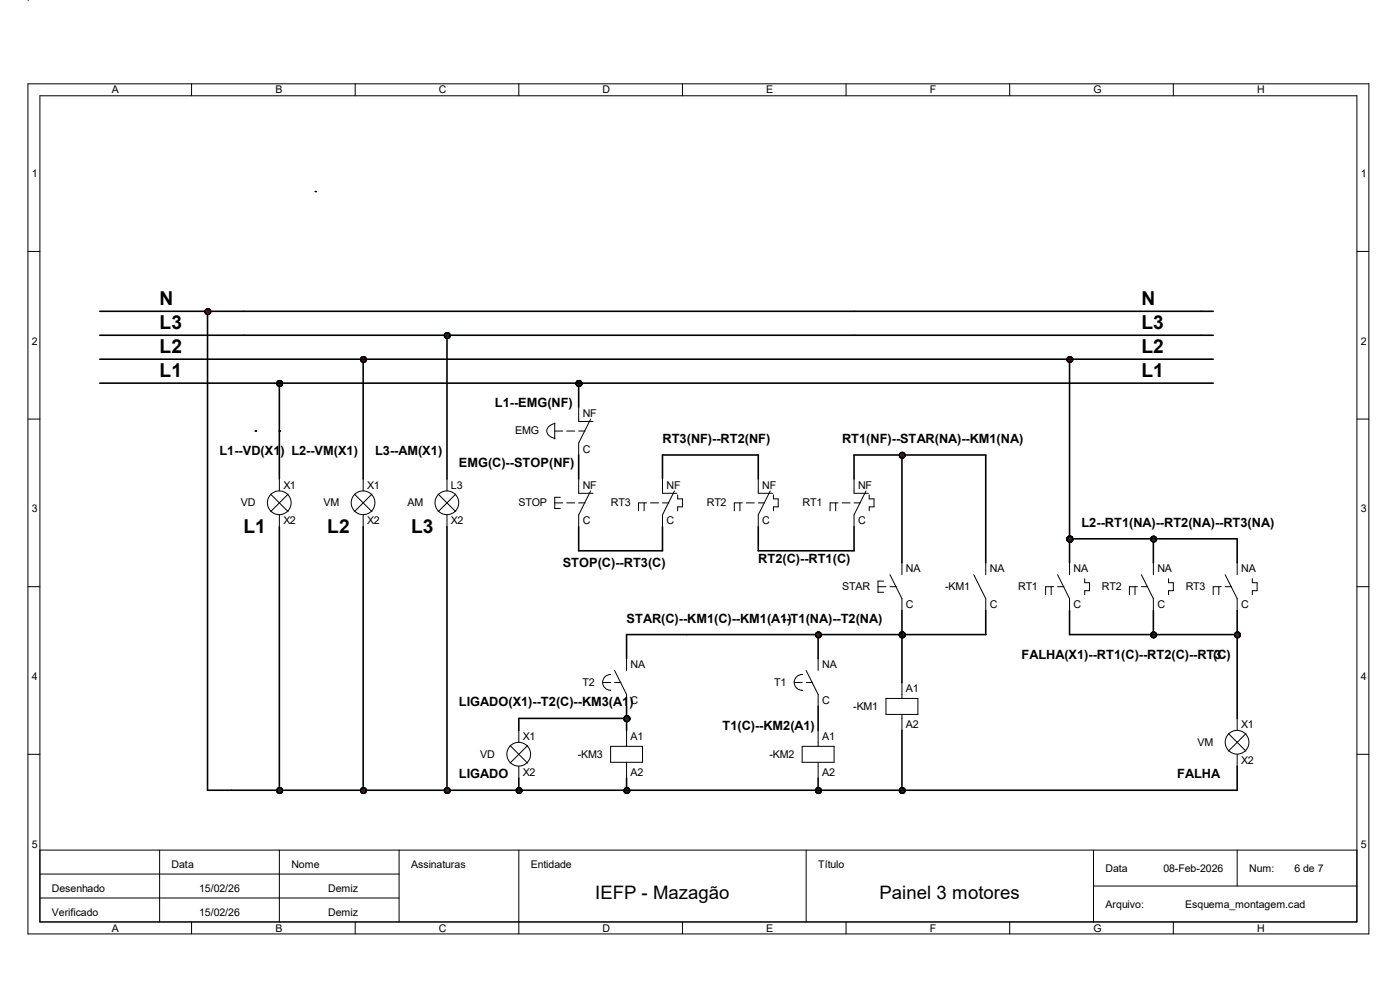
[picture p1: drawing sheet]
<svg xmlns="http://www.w3.org/2000/svg" width="297mm" height="210mm" viewBox="0 0 297 210" stroke-linecap="round" stroke-linejoin="round" font-family="sans-serif">
<g fill="none" stroke="#000" stroke-width=".21">
<path d="M5.9 17.8h284.5v180.3h-284.5zM40.6 17.8v2.5M75.4 17.8v2.5M110.1 17.8v2.5M144.8 17.8v2.5M179.5 17.8v2.5M214.2 17.8v2.5M248.9 17.8v2.5M8.5 20.3h279.4v175.3h-279.4zM5.9 53.3h2.6M287.9 53.3h2.5M5.9 88.9h2.6"/>
<path d="M117.7 91.4h1.7M117.7 89.7v3.4M117.7 89.8a1.59 1.59 0 0 0-1.4 2.4l.9 .6 .5 .2M120.2 91.4h1.7M122.8 86.4v3h3M122.8 91.4h1.3M125.3 88.9l-2.5 5.1v2.5M287.9 88.9h2.5M57.4 104.8l3.7 3.7M59.3 101.6v2.5M59.3 109.2v2.6M61.1 104.8l-3.7 3.7"/>
<path d="M75.2 104.8l3.7 3.7M77 101.6v2.5M77 109.2v2.6M78.9 104.8l-3.7 3.7M93 104.8l3.7 3.7M94.8 101.6v2.5M94.8 109.2v2.6M96.7 104.8l-3.7 3.7M117.7 106.7h1.7M118.9 105.5h-1.2v2.4h1.2M120.2 106.7h1.7M122.8 101.6v3h3"/>
<path d="M122.8 106.7h1.3M125.3 104.1l-2.5 5.1v2.6M136.7 106.7v1.7M137.2 106.7h-1.7v1.7M138 106.7h1.7M140.5 101.6v3h3.1M140.5 106.7h1.4M143.1 104.1l-2.6 5.1v2.6M143.8 105v.8h1v1.7h-1v.9M157 106.7v1.7M157.5 106.7h-1.7v1.7M158.3 106.7h1.7"/>
<path d="M160.9 101.6v3h3M160.9 106.7h1.3M163.4 104.1l-2.5 5.1v2.6M164.1 105v.8h1v1.7h-1v.9M177.3 106.7v1.7M177.8 106.7h-1.7v1.7M178.6 106.7h1.7M181.2 101.6v3h3M181.2 106.7h1.3M183.7 104.1l-2.5 5.1v2.6M184.4 105v.8h1v1.7h-1v.9M191.3 119.4v2.5"/>
<path d="M209.1 119.4v2.5M226.9 119.4v2.5M244.7 119.4v2.5M262.5 119.4v2.5M5.9 124.5h2.6M132.9 139.7v2.5M173.6 139.7v2.5M186.3 124.5h1.7M187.5 123.3h-1.2v2.3h1.2M188.8 124.5h1.4M188.8 121.9l2.5 5.1v2.5M206.6 121.9l2.5 5.1v2.5"/>
<path d="M223 124.5v1.7M223.5 124.5h-1.7v1.7M224.4 124.5h1.3M224.4 121.9l2.5 5.1v2.5M230.1 122.8v.8h1v1.7h-1v.9M240.8 124.5v1.7M241.3 124.5h-1.7v1.7M242.1 124.5h1.4M242.1 121.9l2.6 5.1v2.5M247.9 122.8v.8h1v1.7h-1v.9M258.6 124.5v1.7M259.1 124.5h-1.7v1.7"/>
<path d="M259.9 124.5h1.4M259.9 121.9l2.6 5.1v2.5M265.7 122.8v.8h1v1.7h-1v.9M287.9 124.5h2.5M127.8 144.8h1.7M129.5 158.3h6.8v3.4h-6.8zM129.5 143.1a1.67 1.67 0 0 0-1.7 1.7 1.67 1.67 0 0 0 1.7 1.6M130.4 144.8h1.3M130.4 142.2l2.5 5.1v2.6M132.9 154.9v3.4M168.5 144.8h1.7M170.2 158.3h6.8v3.4h-6.8z"/>
<path d="M170.2 143.1a1.67 1.67 0 0 0-1.7 1.7 1.67 1.67 0 0 0 1.7 1.6M171 142.2l2.6 5.1v2.6M171 144.8h1.4M173.6 154.9v3.4M188 148.2h6.7v3.4h-6.7zM191.3 144.8v3.4M191.3 151.6v3.3M5.9 160h2.6M132.9 161.7v3.4M173.6 161.7v3.4M287.9 160h2.5M8.5 180.3h279.4"/>
<path d="M8.5 185.4h76.2M8.5 190.5h76.2M33.9 180.3v15.3M40.6 195.6v2.5M59.3 180.3v15.3M75.4 195.6v2.5M84.7 180.3v15.3M110.1 180.3v17.8M144.8 195.6v2.5M171 180.3v15.3M179.5 195.6v2.5M214.2 195.6v2.5"/>
<path d="M232 188h55.9M232 180.3v15.3M248.9 195.6v2.5M262.5 180.3v7.7"/>
<circle cx="59.2" cy="106.7" r="2.52"/>
<circle cx="77" cy="106.7" r="2.52"/>
<circle cx="94.8" cy="106.7" r="2.52"/>
</g>
<g fill="#f00" stroke="#000" stroke-width=".21">
<circle cx="227" cy="114.4" r=".57"/>
<circle cx="244.7" cy="114.4" r=".57"/>
</g>
<g fill="none" stroke="#000" stroke-width=".21">
<path d="M108.2 158.2l3.7 3.7M110.1 154.9v2.6M111.9 158.2l-3.7 3.7M110.1 162.6v2.5"/>
<circle cx="110" cy="160" r="2.52"/>
</g>
<g fill="#f00" stroke="#000" stroke-width=".21">
<circle cx="59.3" cy="81.3" r=".57"/>
<circle cx="77.1" cy="76.3" r=".57"/>
<circle cx="94.9" cy="71.2" r=".57"/>
<circle cx="122.8" cy="81.3" r=".57"/>
<circle cx="191.4" cy="134.7" r=".57"/>
<circle cx="173.6" cy="134.7" r=".57"/>
<circle cx="173.6" cy="167.7" r=".57"/>
<circle cx="133" cy="167.7" r=".57"/>
<circle cx="133" cy="152.5" r=".57"/>
<circle cx="110.1" cy="167.7" r=".57"/>
<circle cx="227" cy="76.3" r=".57"/>
<circle cx="191.4" cy="167.7" r=".57"/>
</g>
<g fill="none" stroke="#000" stroke-width=".21">
<path d="M260.6 155.6l3.7 3.7M262.5 152.4v2.5M264.3 155.6l-3.7 3.7M262.5 160v2.6"/>
<circle cx="262.4" cy="157.5" r="2.52"/>
</g>
<g fill="#f00" stroke="#000" stroke-width=".21">
<circle cx="191.4" cy="96.6" r=".57"/>
<circle cx="227" cy="114.4" r=".57"/>
<circle cx="244.7" cy="134.7" r=".57"/>
<circle cx="262.5" cy="134.7" r=".57"/>
<circle cx="59.3" cy="167.7" r=".57"/>
<circle cx="77.1" cy="167.7" r=".57"/>
<circle cx="94.9" cy="167.7" r=".57"/>
<circle cx="44.1" cy="66.1" r=".57"/>
</g>
<g fill="#f00" stroke="#000" stroke-width=".34">
<circle cx="227" cy="114.4" r=".57"/>
<circle cx="244.7" cy="114.4" r=".57"/>
<circle cx="59.3" cy="81.3" r=".57"/>
<circle cx="77.1" cy="76.3" r=".57"/>
<circle cx="94.9" cy="71.2" r=".57"/>
<circle cx="122.8" cy="81.3" r=".57"/>
<circle cx="191.4" cy="134.7" r=".57"/>
<circle cx="173.6" cy="134.7" r=".57"/>
<circle cx="173.6" cy="167.7" r=".57"/>
<circle cx="133" cy="167.7" r=".57"/>
<circle cx="133" cy="152.5" r=".57"/>
<circle cx="110.1" cy="167.7" r=".57"/>
<circle cx="227" cy="76.3" r=".57"/>
<circle cx="191.4" cy="167.7" r=".57"/>
<circle cx="191.4" cy="96.6" r=".57"/>
<circle cx="244.7" cy="134.7" r=".57"/>
<circle cx="262.5" cy="134.7" r=".57"/>
<circle cx="59.3" cy="167.7" r=".57"/>
<circle cx="77.1" cy="167.7" r=".57"/>
<circle cx="94.9" cy="167.7" r=".57"/>
<circle cx="44.1" cy="66.1" r=".57"/>
</g>
<g fill="#000">
<circle cx="66.9" cy="40.6" r=".17"/>
<circle cx="54.2" cy="91.4" r=".17"/>
<circle cx="59.3" cy="91.4" r=".17"/>
</g>
<circle cx="227" cy="114.4" r=".57" fill="#800000" stroke="#000" stroke-width=".34"/>
<path d="M244.7 114.3v5.1M262.5 114.3v5.1" fill="none" stroke="#000" stroke-width=".34"/>
<circle cx="244.7" cy="114.4" r=".57" fill="#800000" stroke="#000" stroke-width=".34"/>
<path d="M21.2 66h160M21.2 71.1h160M59.3 81.3v20.3M226.9 129.5v5.1M244.7 129.5v5.1" fill="none" stroke="#000" stroke-width=".34"/>
<circle cx="59.3" cy="81.3" r=".57" fill="#800000" stroke="#000" stroke-width=".34"/>
<path d="M77 76.2v25.4" fill="none" stroke="#000" stroke-width=".34"/>
<circle cx="77.1" cy="76.3" r=".57" fill="#800000" stroke="#000" stroke-width=".34"/>
<path d="M94.8 71.1v30.5" fill="none" stroke="#000" stroke-width=".34"/>
<circle cx="94.9" cy="71.2" r=".57" fill="#800000" stroke="#000" stroke-width=".34"/>
<path d="M122.8 111.8v5h17.7v-5M140.5 101.6v-5.1h20.4v5.1" fill="none" stroke="#000" stroke-width=".34"/>
<circle cx="122.8" cy="81.3" r=".57" fill="#800000" stroke="#000" stroke-width=".34"/>
<path d="M122.8 96.5v5.1M191.3 96.5v22.9M160.9 111.8v5h20.3v-5M181.2 101.6v-5.1h27.9v22.9M209.1 129.5v5.1h-17.8" fill="none" stroke="#000" stroke-width=".34"/>
<circle cx="191.4" cy="134.7" r=".57" fill="#800000" stroke="#000" stroke-width=".34"/>
<path d="M122.8 81.3v5.1" fill="none" stroke="#000" stroke-width=".34"/>
<circle cx="122.8" cy="81.3" r=".57" fill="#800000" stroke="#000" stroke-width=".34"/>
<path d="M145.6 134.6h45.7" fill="none" stroke="#000" stroke-width=".34"/>
<circle cx="191.4" cy="134.7" r=".57" fill="#800000" stroke="#000" stroke-width=".34"/>
<path d="M173.6 134.6v5.1" fill="none" stroke="#000" stroke-width=".34"/>
<circle cx="173.6" cy="134.7" r=".57" fill="#800000" stroke="#000" stroke-width=".34"/>
<path d="M173.6 149.9v5M173.6 165.1v2.5" fill="none" stroke="#000" stroke-width=".34"/>
<circle cx="173.6" cy="167.7" r=".57" fill="#800000" stroke="#000" stroke-width=".34"/>
<path d="M145.6 134.6h-12.7v5.1M132.9 149.9v5M132.9 165.1v2.5" fill="none" stroke="#000" stroke-width=".34"/>
<g fill="#800000" stroke="#000" stroke-width=".34">
<circle cx="133" cy="167.7" r=".57"/>
<circle cx="133" cy="152.5" r=".57"/>
</g>
<path d="M110.1 152.4h22.8" fill="none" stroke="#000" stroke-width=".34"/>
<circle cx="133" cy="152.5" r=".57" fill="#800000" stroke="#000" stroke-width=".34"/>
<path d="M110.1 152.4v2.5M110.1 165.1v2.5" fill="none" stroke="#000" stroke-width=".34"/>
<circle cx="110.1" cy="167.7" r=".57" fill="#800000" stroke="#000" stroke-width=".34"/>
<path d="M181.2 71.1h76.2M181.2 66h76.2M226.9 76.2v43.2" fill="none" stroke="#000" stroke-width=".34"/>
<circle cx="227" cy="76.3" r=".57" fill="#800000" stroke="#000" stroke-width=".34"/>
<path d="M44 66v101.6M191.3 154.9v12.7" fill="none" stroke="#000" stroke-width=".34"/>
<circle cx="191.4" cy="167.7" r=".57" fill="#800000" stroke="#000" stroke-width=".34"/>
<path d="M21.2 76.2h236.2M21.2 81.3h236.2M191.3 129.5v15.3M262.5 129.5v22.9M262.5 162.6v5" fill="none" stroke="#000" stroke-width=".34"/>
<g fill="#800000" stroke="#000" stroke-width=".34">
<circle cx="191.4" cy="96.6" r=".57"/>
<circle cx="227" cy="114.4" r=".57"/>
<circle cx="244.7" cy="134.7" r=".57"/>
</g>
<path d="M226.9 134.6h35.6" fill="none" stroke="#000" stroke-width=".34"/>
<circle cx="262.5" cy="134.7" r=".57" fill="#800000" stroke="#000" stroke-width=".34"/>
<path d="M226.9 114.3h35.6" fill="none" stroke="#000" stroke-width=".34"/>
<circle cx="227" cy="114.4" r=".57" fill="#800000" stroke="#000" stroke-width=".34"/>
<path d="M59.3 111.8v55.8M49.1 167.6h213.4" fill="none" stroke="#000" stroke-width=".34"/>
<circle cx="59.3" cy="167.7" r=".57" fill="#800000" stroke="#000" stroke-width=".34"/>
<path d="M77 111.8v55.8" fill="none" stroke="#000" stroke-width=".34"/>
<circle cx="77.1" cy="167.7" r=".57" fill="#800000" stroke="#000" stroke-width=".34"/>
<path d="M94.8 111.8v55.8" fill="none" stroke="#000" stroke-width=".34"/>
<g fill="#800000" stroke="#000" stroke-width=".34">
<circle cx="94.9" cy="167.7" r=".57"/>
<circle cx="44.1" cy="66.1" r=".57"/>
</g>
<path d="M44 167.6h5.1" fill="none" stroke="#000" stroke-width=".34"/>
<path d="M5.9 0h.1" fill="none" stroke="#000" stroke-width=".25"/>
<g font-size="4.1">
<text x="33.9" y="64.7">N</text>
<text x="242.1" y="64.7">N</text>
<text x="33.9" y="69.8">L3</text>
<text x="242.1" y="69.8">L3</text>
<text x="33.9" y="74.9">L2</text>
<text x="242.1" y="74.9">L2</text>
<text x="33.9" y="80">L1</text>
<text x="242.1" y="80">L1</text>
<text x="51.6" y="113">L1</text>
<text x="69.4" y="113">L2</text>
<text x="87.2" y="113">L3</text>
</g>
<g font-size="3.9">
<text x="126.3" y="190.7">IEFP - Mazagão</text>
<text x="186.6" y="190.7">Painel 3 motores</text>
</g>
<g font-size="2.7">
<text x="105" y="86.4">L1--EMG(NF)</text>
<text x="140.5" y="94">RT3(NF)--RT2(NF)</text>
<text x="178.6" y="94">RT1(NF)--STAR(NA)--KM1(NA)</text>
<text x="46.6" y="96.5">L1--VD(X1) L2--VM(X1)</text>
<text x="79.6" y="96.5">L3--AM(X1)</text>
<text x="97.4" y="99.1">EMG(C)--STOP(NF)</text>
<text x="229.4" y="111.8">L2--RT1(NA)--RT2(NA)--RT3(NA)</text>
<text x="160.9" y="119.4">RT2(C)--RT1(C)</text>
<text x="119.4" y="120.2">STOP(C)--RT3(C)</text>
<text x="132.9" y="132.1">STAR(C)--KM1(C)--KM1(A1)</text>
<text x="165.9" y="132.1">--T1(NA)--T2(NA)</text>
<text x="216.7" y="139.7">FALHA(X1)--RT1(C)--RT2(C)--RT3</text>
<text x="257.4" y="139.7">(C)</text>
<text x="97.4" y="149.9">LIGADO(X1)--T2(C)--KM3(A1)</text>
<text x="153.2" y="154.9">T1(C)--KM2(A1)</text>
<text x="97.4" y="165.1">LIGADO</text>
<text x="249.8" y="165.1">FALHA</text>
</g>
<g font-size="2.3">
<text x="123.6" y="88.4">NF</text>
<text x="109.3" y="92.1">EMG</text>
<text x="123.6" y="96">C</text>
<text x="51.1" y="107.4">VD</text>
<text x="60.1" y="103.6">X1</text>
<text x="68.7" y="107.4">VM</text>
<text x="77.9" y="103.6">X1</text>
<text x="86.4" y="107.4">AM</text>
<text x="95.7" y="103.6">L3</text>
<text x="110" y="107.4">STOP</text>
<text x="123.6" y="103.6">NF</text>
<text x="129.6" y="107.4">RT3</text>
<text x="141.4" y="103.6">NF</text>
<text x="149.9" y="107.4">RT2</text>
<text x="161.7" y="103.6">NF</text>
<text x="170.3" y="107.4">RT1</text>
<text x="182" y="103.6">NF</text>
<text x="60.1" y="111.3">X2</text>
<text x="77.9" y="111.3">X2</text>
<text x="95.7" y="111.3">X2</text>
<text x="123.6" y="111.3">C</text>
<text x="141.4" y="111.3">C</text>
<text x="161.7" y="111.3">C</text>
<text x="182" y="111.3">C</text>
<text x="178.7" y="125.1">STAR</text>
<text x="192.2" y="121.4">NA</text>
<text x="200.5" y="125.1">-KM1</text>
<text x="210" y="121.4">NA</text>
<text x="216" y="125.1">RT1</text>
<text x="227.8" y="121.4">NA</text>
<text x="233.8" y="125.1">RT2</text>
<text x="245.5" y="121.4">NA</text>
<text x="251.5" y="125.1">RT3</text>
<text x="263.3" y="121.4">NA</text>
<text x="192.2" y="129">C</text>
<text x="210" y="129">C</text>
<text x="227.8" y="129">C</text>
<text x="245.5" y="129">C</text>
<text x="263.3" y="129">C</text>
<text x="133.8" y="141.7">NA</text>
<text x="174.4" y="141.7">NA</text>
<text x="123.6" y="145.5">T2</text>
<text x="133.8" y="149.4">C</text>
<text x="164.2" y="145.5">T1</text>
<text x="174.4" y="149.4">C</text>
<text x="192.2" y="146.8">A1</text>
<text x="181" y="150.5">-KM1</text>
<text x="192.2" y="154.4">A2</text>
<text x="263.3" y="154.4">X1</text>
<text x="101.9" y="160.7">VD</text>
<text x="110.9" y="157">X1</text>
<text x="122.6" y="160.7">-KM3</text>
<text x="133.8" y="157">A1</text>
<text x="163.2" y="160.7">-KM2</text>
<text x="174.4" y="157">A1</text>
<text x="254.1" y="158.2">VM</text>
<text x="110.9" y="164.6">X2</text>
<text x="133.8" y="164.6">A2</text>
<text x="174.4" y="164.6">A2</text>
<text x="263.3" y="162.1">X2</text>
</g>
<g font-size="2.2">
<text x="23.7" y="19.8">A</text>
<text x="58.4" y="19.8">B</text>
<text x="93.1" y="19.8">C</text>
<text x="127.8" y="19.8">D</text>
<text x="162.6" y="19.8">E</text>
<text x="197.3" y="19.8">F</text>
<text x="232" y="19.8">G</text>
<text x="266.7" y="19.8">H</text>
<text x="6.8" y="37.6">1</text>
<text x="288.7" y="37.6">1</text>
<text x="6.8" y="73.2">2</text>
<text x="288.7" y="73.2">2</text>
<text x="6.8" y="108.7">3</text>
<text x="288.7" y="108.7">3</text>
<text x="6.8" y="144.3">4</text>
<text x="288.7" y="144.3">4</text>
<text x="6.8" y="179.8">5</text>
<text x="288.7" y="179.8">5</text>
<text x="36.4" y="184.1">Data</text>
<text x="61.8" y="184.1">Nome</text>
<text x="87.2" y="184.1">Assinaturas</text>
<text x="112.6" y="184.1">Entidade</text>
<text x="173.6" y="184.1">Título</text>
<text x="234.5" y="184.9">Data</text>
<text x="246.8" y="184.9">08-Feb-2026</text>
<text x="265" y="184.9">Num:</text>
<text x="274.6" y="184.9">6 de 7</text>
<text x="11" y="189.1">Desenhado</text>
<text x="42.2" y="189.1">15/02/26</text>
<text x="69.6" y="189.1">Demiz</text>
<text x="11" y="194.2">Verificado</text>
<text x="23.7" y="197.6">A</text>
<text x="42.2" y="194.2">15/02/26</text>
<text x="58.4" y="197.6">B</text>
<text x="69.6" y="194.2">Demiz</text>
<text x="93.1" y="197.6">C</text>
<text x="127.8" y="197.6">D</text>
<text x="162.6" y="197.6">E</text>
<text x="197.3" y="197.6">F</text>
<text x="232" y="197.6">G</text>
<text x="234.5" y="192.5">Arquivo:</text>
<text x="251.4" y="192.5">Esquema_montagem.cad</text>
<text x="266.7" y="197.6">H</text>
</g>
</svg>
